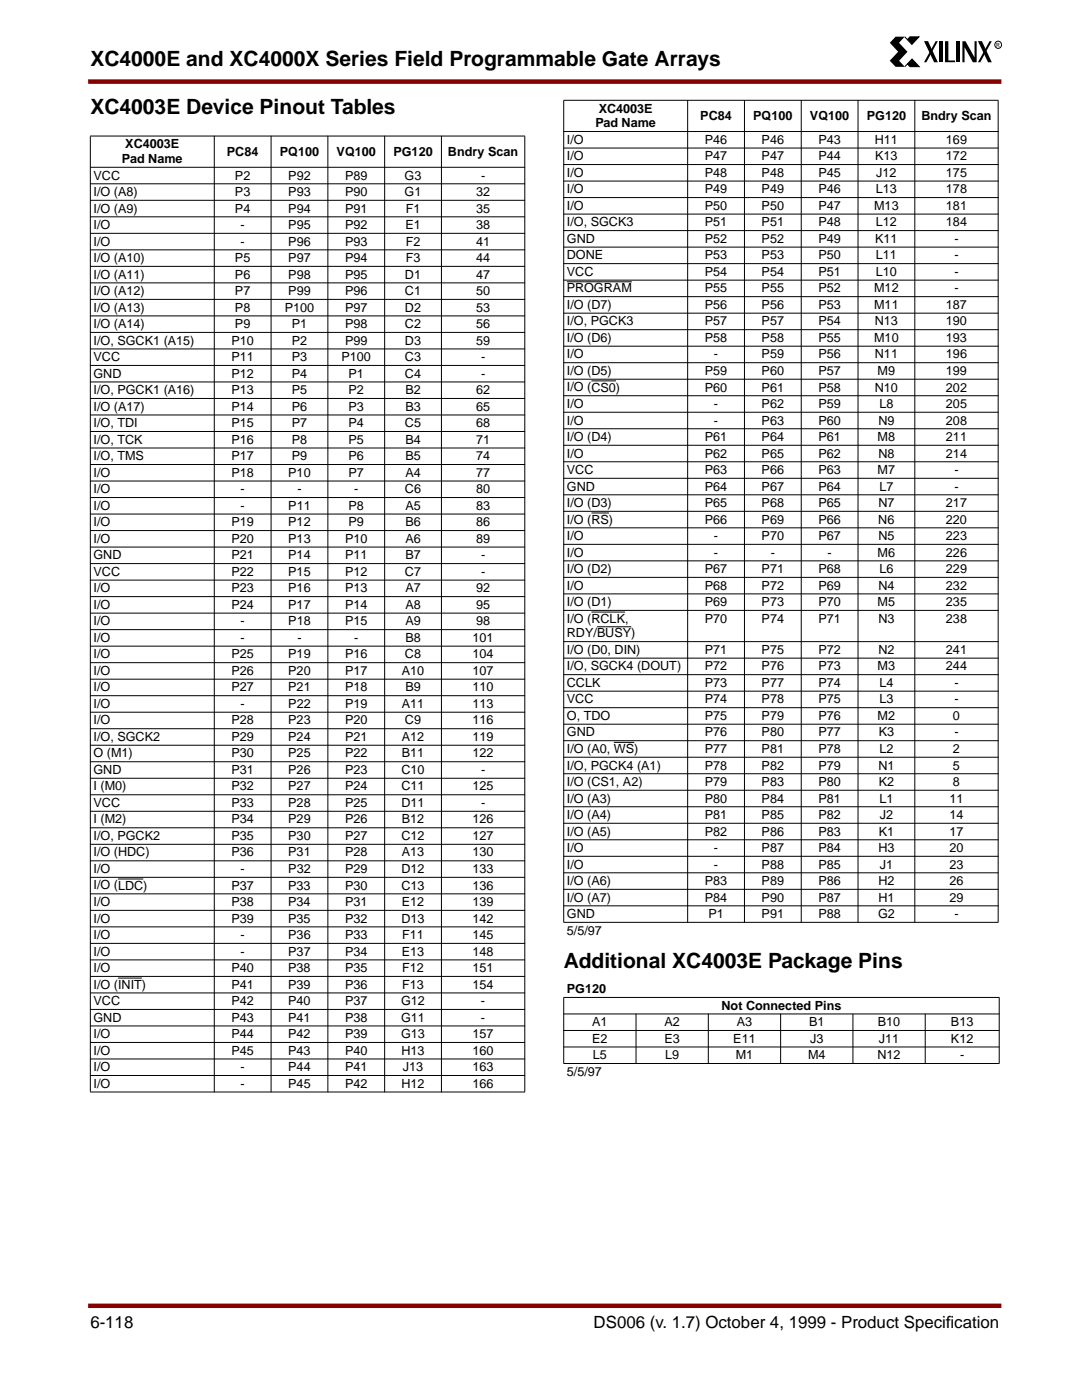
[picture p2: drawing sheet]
<svg xmlns="http://www.w3.org/2000/svg" width="216mm" height="279mm" viewBox="0 0 216 279" stroke-linecap="round" stroke-linejoin="round" font-family="sans-serif">
<path d="M178.7 7.3h1.8l-1.1 1.2 1.7 1.8-1.7 1.8 1.1 1.2h-1.8l-1.2-1.2 1.7-1.8-1.6-1.8zM184.4 8.2h.8l1.9 4.2h-.7zM186.7 8.2h.4l-2.3 4.2h-.4zM187.3 8.2h.7v4.2h-.7zM188.6 8.2h.6v3.9h1.4v.3h-2zM190.9 8.2h.7v4.2h-.7zM192 8.2h.7l1.8 3.3v-3.3h.4v4.2h-.8l-1.6-3v3h-.5zM195.1 8.2h.8l2 4.2h-.8zM197.5 8.2h.4l-2.3 4.2h-.5z" fill="#000"/>
<path d="M180.5 7.3l.6 .6 .5-.5h1.8l-1.4 1.5zM182 11.8l1.4 1.5h-1.8l-.5-.5-.6 .5z" fill="#000" stroke="#000" stroke-width=".2"/>
<circle cx="199.2" cy="9" r=".7" fill="none" stroke="#000" stroke-width=".2"/>
<path d="M18 16.3h181.4M18 260.6h181.4" fill="none" stroke="#850000" stroke-width=".88"/>
<path d="M18 262.9h181.4v4.3h-181.4z" fill-rule="evenodd" fill="#fff"/>
<path d="M113.1 56.2h13M118 76h4.9M118 102.4h3.5M118 122.1h6.7M119.1 125.1h6.9M122.5 148.2h4.1M23.6 175.4h5M23.6 195.2h4.7" fill="none" stroke="#000" stroke-width=".2"/>
<g fill="#000" stroke="#000" stroke-width=".2">
<path d="M18 27.2h86.8zM18 33.4h86.8zM18 36.7h86.8zM18 40h86.8zM112.4 20h86.8zM112.4 26.2h86.8zM112.4 29.5h86.8zM112.4 32.8h86.8zM112.4 36.1h86.8zM112.4 39.4h86.8zM18 43.3h86.8zM18 46.6h86.8z"/>
<path d="M18 49.9h86.8zM18 53.2h86.8zM18 56.5h86.8zM18 59.7h86.8zM112.4 42.7h86.8zM112.4 46h86.8zM112.4 49.3h86.8zM112.4 52.6h86.8zM112.4 55.9h86.8zM112.4 59.2h86.8zM18 63h86.8zM18 66.3h86.8z"/>
<path d="M18 69.6h86.8zM18 72.9h86.8zM18 76.2h86.8zM18 79.5h86.8zM112.4 62.5h86.8zM112.4 65.8h86.8zM112.4 69.1h86.8zM112.4 72.4h86.8zM112.4 75.7h86.8zM112.4 79h86.8zM18 82.8h86.8zM18 86.1h86.8z"/>
<path d="M18 89.4h86.8zM18 92.7h86.8zM18 96h86.8zM18 99.3h86.8zM112.4 82.3h86.8zM112.4 85.6h86.8zM112.4 88.9h86.8zM112.4 92.2h86.8zM112.4 95.5h86.8zM112.4 98.7h86.8zM18 102.6h86.8zM18 105.9h86.8z"/>
<path d="M18 109.2h86.8zM18 112.5h86.8zM18 115.8h86.8zM18 119.1h86.8zM112.4 102h86.8zM112.4 105.3h86.8zM112.4 108.6h86.8zM112.4 111.9h86.8zM112.4 115.2h86.8zM112.4 118.5h86.8zM18 122.4h86.8zM18 125.7h86.8z"/>
<path d="M18 129h86.8zM18 132.2h86.8zM18 135.5h86.8zM18 138.8h86.8zM112.4 121.8h86.8zM112.4 128.1h86.8zM112.4 131.3h86.8zM112.4 134.6h86.8zM112.4 137.9h86.8zM18 142.1h86.8zM18 145.4h86.8zM18 148.7h86.8z"/>
<path d="M18 152h86.8zM18 155.3h86.8zM18 158.6h86.8zM112.4 141.2h86.8zM112.4 144.5h86.8zM112.4 147.8h86.8zM112.4 151.1h86.8zM112.4 154.4h86.8zM112.4 157.7h86.8zM18 161.9h86.8zM18 165.2h86.8zM18 168.5h86.8z"/>
<path d="M18 171.8h86.8zM18 175.1h86.8zM18 178.4h86.8zM112.4 161h86.8zM112.4 164.3h86.8zM112.4 167.6h86.8zM112.4 170.9h86.8zM112.4 174.2h86.8zM112.4 177.5h86.8zM18 181.7h86.8zM18 185h86.8zM18 188.3h86.8z"/>
<path d="M18 191.6h86.8zM18 194.9h86.8zM18 198.2h86.8zM112.5 20.1v163.9zM137.2 20v164.1zM148.5 20v164.1zM159.9 20v164.1zM171.2 20v164.1zM182.5 20v164.1zM199.2 20.1v163.9zM112.4 180.8h86.8zM112.4 184.1h86.8z"/>
<path d="M112.4 199.1h87zM18 27.2v190.7zM42.8 27.1v190.9zM54.1 27.1v190.9zM65.4 27.1v190.9zM76.8 27.1v190.9zM88.1 27.1v190.9zM104.7 27.2v190.7zM18 201.5h86.8zM18 204.8h86.8zM18 208h86.8zM18 211.3h86.8z"/>
<path d="M18 214.6h86.8zM18 217.9h86.8zM112.5 199.1v13.1zM126.9 202.3v10zM141.3 202.3v10zM155.8 202.3v10zM170.2 202.3v10zM184.6 202.3v10zM199.4 199.1v13.1zM112.4 202.4h87zM112.4 205.7h87zM112.4 208.9h87z"/>
<path d="M112.4 212.2h87z"/>
</g>
<g font-size="4.2">
<text x="18" y="13.1">XC4000E and XC4000X Series Field Programmable Gate Arrays</text>
<text x="18" y="22.8">XC4003E Device Pinout Tables</text>
<text x="112.5" y="193.1">Additional XC4003E Package Pins</text>
</g>
<g font-size="3.4">
<text x="18" y="265.1">6-118</text>
<text x="118.5" y="265.1">DS006 (v. 1.7) October 4, 1999 - Product Specif</text>
<text x="188.7" y="265.1">ication</text>
</g>
<g font-size="2.5">
<text x="119.5" y="22.5">XC4003E</text>
<text x="139.7" y="23.9">PC84</text>
<text x="150.3" y="23.9">PQ100</text>
<text x="161.6" y="23.9">VQ100</text>
<text x="173" y="23.9">PG120</text>
<text x="183.8" y="23.9">Bndry Scan</text>
<text x="25" y="29.6">XC4003E</text>
<text x="113.1" y="28.7">I/O</text>
<text x="118.8" y="25.4">Pad Name</text>
<text x="140.6" y="28.7">P46</text>
<text x="152" y="28.7">P46</text>
<text x="163.3" y="28.7">P43</text>
<text x="174.6" y="28.7">H11</text>
<text x="188.8" y="28.7">169</text>
<text x="18.7" y="35.8">VCC</text>
<text x="24.3" y="32.5">Pad Name</text>
<text x="45.3" y="31.1">PC84</text>
<text x="46.9" y="35.8">P2</text>
<text x="55.8" y="31.1">PQ100</text>
<text x="57.5" y="35.8">P92</text>
<text x="67.2" y="31.1">VQ100</text>
<text x="68.9" y="35.8">P89</text>
<text x="78.5" y="31.1">PG120</text>
<text x="80.7" y="35.8">G3</text>
<text x="89.4" y="31.1">Bndry Scan</text>
<text x="96" y="35.8">-</text>
<text x="113.1" y="32">I/O</text>
<text x="113.1" y="35.3">I/O</text>
<text x="140.6" y="32">P47</text>
<text x="140.6" y="35.3">P48</text>
<text x="152" y="32">P47</text>
<text x="152" y="35.3">P48</text>
<text x="163.3" y="32">P44</text>
<text x="163.3" y="35.3">P45</text>
<text x="174.6" y="32">K13</text>
<text x="174.8" y="35.3">J12</text>
<text x="188.8" y="32">172</text>
<text x="188.8" y="35.3">175</text>
<text x="18.7" y="39.1">I/O (A8)</text>
<text x="46.9" y="39.1">P3</text>
<text x="57.5" y="39.1">P93</text>
<text x="68.9" y="39.1">P90</text>
<text x="80.7" y="39.1">G1</text>
<text x="95" y="39.1">32</text>
<text x="113.1" y="38.6">I/O</text>
<text x="113.1" y="41.9">I/O</text>
<text x="140.6" y="38.6">P49</text>
<text x="140.6" y="41.9">P50</text>
<text x="152" y="38.6">P49</text>
<text x="152" y="41.9">P50</text>
<text x="163.3" y="38.6">P46</text>
<text x="163.3" y="41.9">P47</text>
<text x="174.4" y="41.9">M13</text>
<text x="174.8" y="38.6">L13</text>
<text x="188.8" y="38.6">178</text>
<text x="188.8" y="41.9">181</text>
<text x="18.7" y="42.4">I/O (A9)</text>
<text x="18.7" y="45.7">I/O</text>
<text x="46.9" y="42.4">P4</text>
<text x="48" y="45.7">-</text>
<text x="57.5" y="42.4">P94</text>
<text x="57.5" y="45.7">P95</text>
<text x="68.9" y="42.4">P91</text>
<text x="68.9" y="45.7">P92</text>
<text x="80.9" y="45.7">E1</text>
<text x="81" y="42.4">F1</text>
<text x="95" y="42.4">35</text>
<text x="95" y="45.7">38</text>
<text x="113.1" y="45.2">I/O, SGCK3</text>
<text x="140.6" y="45.2">P51</text>
<text x="152" y="45.2">P51</text>
<text x="163.3" y="45.2">P48</text>
<text x="174.8" y="45.2">L12</text>
<text x="188.8" y="45.2">184</text>
<text x="18.7" y="49">I/O</text>
<text x="18.7" y="52.3">I/O (A10)</text>
<text x="46.9" y="52.3">P5</text>
<text x="48" y="49">-</text>
<text x="57.5" y="49">P96</text>
<text x="57.5" y="52.3">P97</text>
<text x="68.9" y="49">P93</text>
<text x="68.9" y="52.3">P94</text>
<text x="81" y="49">F2</text>
<text x="81" y="52.3">F3</text>
<text x="95" y="49">41</text>
<text x="95" y="52.3">44</text>
<text x="113.1" y="48.5">GND</text>
<text x="113.1" y="51.8">DONE</text>
<text x="140.6" y="48.5">P52</text>
<text x="140.6" y="51.8">P53</text>
<text x="152" y="48.5">P52</text>
<text x="152" y="51.8">P53</text>
<text x="163.3" y="48.5">P49</text>
<text x="163.3" y="51.8">P50</text>
<text x="174.6" y="48.5">K11</text>
<text x="174.8" y="51.8">L11</text>
<text x="190.4" y="48.5">-</text>
<text x="190.4" y="51.8">-</text>
<text x="18.7" y="55.6">I/O (A11)</text>
<text x="18.7" y="58.9">I/O (A12)</text>
<text x="46.9" y="55.6">P6</text>
<text x="46.9" y="58.9">P7</text>
<text x="57.5" y="55.6">P98</text>
<text x="57.5" y="58.9">P99</text>
<text x="68.9" y="55.6">P95</text>
<text x="68.9" y="58.9">P96</text>
<text x="80.8" y="55.6">D1</text>
<text x="80.8" y="58.9">C1</text>
<text x="95" y="55.6">47</text>
<text x="95" y="58.9">50</text>
<text x="113.1" y="55.1">VCC</text>
<text x="113.1" y="58.4">PROGRAM</text>
<text x="140.6" y="58.4">P55</text>
<text x="140.6" y="55.1">P54</text>
<text x="152" y="58.4">P55</text>
<text x="152" y="55.1">P54</text>
<text x="163.3" y="58.4">P52</text>
<text x="163.3" y="55.1">P51</text>
<text x="174.4" y="58.4">M12</text>
<text x="174.8" y="55.1">L10</text>
<text x="190.4" y="55.1">-</text>
<text x="190.4" y="58.4">-</text>
<text x="18.7" y="62.2">I/O (A13)</text>
<text x="18.7" y="65.5">I/O (A14)</text>
<text x="46.9" y="62.2">P8</text>
<text x="46.9" y="65.5">P9</text>
<text x="56.8" y="62.2">P100</text>
<text x="58.2" y="65.5">P1</text>
<text x="68.9" y="62.2">P97</text>
<text x="68.9" y="65.5">P98</text>
<text x="80.8" y="62.2">D2</text>
<text x="80.8" y="65.5">C2</text>
<text x="95" y="62.2">53</text>
<text x="95" y="65.5">56</text>
<text x="113.1" y="61.7">I/O (D7)</text>
<text x="113.1" y="65">I/O, PGCK3</text>
<text x="140.6" y="61.7">P56</text>
<text x="140.6" y="65">P57</text>
<text x="152" y="61.7">P56</text>
<text x="152" y="65">P57</text>
<text x="163.3" y="61.7">P53</text>
<text x="163.3" y="65">P54</text>
<text x="174.4" y="61.7">M11</text>
<text x="174.6" y="65">N13</text>
<text x="188.8" y="61.7">187</text>
<text x="188.8" y="65">190</text>
<text x="18.7" y="68.8">I/O, SGCK1 (A15)</text>
<text x="46.2" y="68.8">P10</text>
<text x="58.2" y="68.8">P2</text>
<text x="68.9" y="68.8">P99</text>
<text x="80.8" y="68.8">D3</text>
<text x="95" y="68.8">59</text>
<text x="113.1" y="68.2">I/O (D6)</text>
<text x="113.1" y="71.5">I/O</text>
<text x="140.6" y="68.2">P58</text>
<text x="142.5" y="71.5">-</text>
<text x="152" y="68.2">P58</text>
<text x="152" y="71.5">P59</text>
<text x="163.3" y="68.2">P55</text>
<text x="163.3" y="71.5">P56</text>
<text x="174.4" y="68.2">M10</text>
<text x="174.6" y="71.5">N11</text>
<text x="188.8" y="68.2">193</text>
<text x="188.8" y="71.5">196</text>
<text x="18.7" y="72.1">VCC</text>
<text x="18.7" y="75.4">GND</text>
<text x="46.2" y="72.1">P11</text>
<text x="46.2" y="75.4">P12</text>
<text x="58.2" y="72.1">P3</text>
<text x="58.2" y="75.4">P4</text>
<text x="68.1" y="72.1">P100</text>
<text x="69.5" y="75.4">P1</text>
<text x="80.8" y="72.1">C3</text>
<text x="80.8" y="75.4">C4</text>
<text x="96" y="72.1">-</text>
<text x="96" y="75.4">-</text>
<text x="113.1" y="74.8">I/O (D5)</text>
<text x="140.6" y="74.8">P59</text>
<text x="152" y="74.8">P60</text>
<text x="163.3" y="74.8">P57</text>
<text x="175.1" y="74.8">M9</text>
<text x="188.8" y="74.8">199</text>
<text x="18.7" y="78.7">I/O, PGCK1 (A16)</text>
<text x="18.7" y="82">I/O (A17)</text>
<text x="46.2" y="78.7">P13</text>
<text x="46.2" y="82">P14</text>
<text x="58.2" y="78.7">P5</text>
<text x="58.2" y="82">P6</text>
<text x="69.5" y="78.7">P2</text>
<text x="69.5" y="82">P3</text>
<text x="80.9" y="78.7">B2</text>
<text x="80.9" y="82">B3</text>
<text x="95" y="78.7">62</text>
<text x="95" y="82">65</text>
<text x="113.1" y="78.1">I/O (CS0)</text>
<text x="113.1" y="81.4">I/O</text>
<text x="140.6" y="78.1">P60</text>
<text x="142.5" y="81.4">-</text>
<text x="152" y="78.1">P61</text>
<text x="152" y="81.4">P62</text>
<text x="163.3" y="78.1">P58</text>
<text x="163.3" y="81.4">P59</text>
<text x="174.6" y="78.1">N10</text>
<text x="175.5" y="81.4">L8</text>
<text x="188.8" y="78.1">202</text>
<text x="188.8" y="81.4">205</text>
<text x="18.7" y="85.3">I/O, TDI</text>
<text x="18.7" y="88.6">I/O, TCK</text>
<text x="46.2" y="85.3">P15</text>
<text x="46.2" y="88.6">P16</text>
<text x="58.2" y="85.3">P7</text>
<text x="58.2" y="88.6">P8</text>
<text x="69.5" y="85.3">P4</text>
<text x="69.5" y="88.6">P5</text>
<text x="80.8" y="85.3">C5</text>
<text x="80.9" y="88.6">B4</text>
<text x="95" y="88.6">71</text>
<text x="95" y="85.3">68</text>
<text x="113.1" y="84.7">I/O</text>
<text x="113.1" y="88">I/O (D4)</text>
<text x="140.6" y="88">P61</text>
<text x="142.5" y="84.7">-</text>
<text x="152" y="88">P64</text>
<text x="152" y="84.7">P63</text>
<text x="163.3" y="88">P61</text>
<text x="163.3" y="84.7">P60</text>
<text x="175.1" y="88">M8</text>
<text x="175.3" y="84.7">N9</text>
<text x="188.8" y="88">211</text>
<text x="188.8" y="84.7">208</text>
<text x="18.7" y="91.9">I/O, TMS</text>
<text x="18.7" y="95.1">I/O</text>
<text x="46.2" y="91.9">P17</text>
<text x="46.2" y="95.1">P18</text>
<text x="57.5" y="95.1">P10</text>
<text x="58.2" y="91.9">P9</text>
<text x="69.5" y="91.9">P6</text>
<text x="69.5" y="95.1">P7</text>
<text x="80.9" y="95.1">A4</text>
<text x="80.9" y="91.9">B5</text>
<text x="95" y="91.9">74</text>
<text x="95" y="95.1">77</text>
<text x="113.1" y="91.3">I/O</text>
<text x="113.1" y="94.6">VCC</text>
<text x="140.6" y="91.3">P62</text>
<text x="140.6" y="94.6">P63</text>
<text x="152" y="91.3">P65</text>
<text x="152" y="94.6">P66</text>
<text x="163.3" y="91.3">P62</text>
<text x="163.3" y="94.6">P63</text>
<text x="175.1" y="94.6">M7</text>
<text x="175.3" y="91.3">N8</text>
<text x="188.8" y="91.3">214</text>
<text x="190.4" y="94.6">-</text>
<text x="18.7" y="98.4">I/O</text>
<text x="18.7" y="101.7">I/O</text>
<text x="48" y="98.4">-</text>
<text x="48" y="101.7">-</text>
<text x="57.5" y="101.7">P11</text>
<text x="59.3" y="98.4">-</text>
<text x="69.5" y="101.7">P8</text>
<text x="70.7" y="98.4">-</text>
<text x="80.8" y="98.4">C6</text>
<text x="80.9" y="101.7">A5</text>
<text x="95" y="98.4">80</text>
<text x="95" y="101.7">83</text>
<text x="113.1" y="97.9">GND</text>
<text x="113.1" y="101.2">I/O (D3)</text>
<text x="140.6" y="97.9">P64</text>
<text x="140.6" y="101.2">P65</text>
<text x="152" y="97.9">P67</text>
<text x="152" y="101.2">P68</text>
<text x="163.3" y="97.9">P64</text>
<text x="163.3" y="101.2">P65</text>
<text x="175.3" y="101.2">N7</text>
<text x="175.5" y="97.9">L7</text>
<text x="188.8" y="101.2">217</text>
<text x="190.4" y="97.9">-</text>
<text x="18.7" y="105">I/O</text>
<text x="46.2" y="105">P19</text>
<text x="57.5" y="105">P12</text>
<text x="69.5" y="105">P9</text>
<text x="80.9" y="105">B6</text>
<text x="95" y="105">86</text>
<text x="113.1" y="104.5">I/O (RS)</text>
<text x="113.1" y="107.8">I/O</text>
<text x="140.6" y="104.5">P66</text>
<text x="142.5" y="107.8">-</text>
<text x="152" y="104.5">P69</text>
<text x="152" y="107.8">P70</text>
<text x="163.3" y="104.5">P66</text>
<text x="163.3" y="107.8">P67</text>
<text x="175.3" y="104.5">N6</text>
<text x="175.3" y="107.8">N5</text>
<text x="188.8" y="104.5">220</text>
<text x="188.8" y="107.8">223</text>
<text x="18.7" y="108.3">I/O</text>
<text x="18.7" y="111.6">GND</text>
<text x="46.2" y="108.3">P20</text>
<text x="46.2" y="111.6">P21</text>
<text x="57.5" y="108.3">P13</text>
<text x="57.5" y="111.6">P14</text>
<text x="68.8" y="108.3">P10</text>
<text x="68.8" y="111.6">P11</text>
<text x="80.9" y="108.3">A6</text>
<text x="80.9" y="111.6">B7</text>
<text x="95" y="108.3">89</text>
<text x="96" y="111.6">-</text>
<text x="113.1" y="111.1">I/O</text>
<text x="142.5" y="111.1">-</text>
<text x="153.8" y="111.1">-</text>
<text x="165.1" y="111.1">-</text>
<text x="175.1" y="111.1">M6</text>
<text x="188.8" y="111.1">226</text>
<text x="18.7" y="114.9">VCC</text>
<text x="18.7" y="118.2">I/O</text>
<text x="46.2" y="114.9">P22</text>
<text x="46.2" y="118.2">P23</text>
<text x="57.5" y="114.9">P15</text>
<text x="57.5" y="118.2">P16</text>
<text x="68.8" y="118.2">P13</text>
<text x="68.8" y="114.9">P12</text>
<text x="80.8" y="114.9">C7</text>
<text x="80.9" y="118.2">A7</text>
<text x="95" y="118.2">92</text>
<text x="96" y="114.9">-</text>
<text x="113.1" y="114.4">I/O (D2)</text>
<text x="113.1" y="117.7">I/O</text>
<text x="140.6" y="114.4">P67</text>
<text x="140.6" y="117.7">P68</text>
<text x="152" y="114.4">P71</text>
<text x="152" y="117.7">P72</text>
<text x="163.3" y="114.4">P68</text>
<text x="163.3" y="117.7">P69</text>
<text x="175.3" y="117.7">N4</text>
<text x="175.5" y="114.4">L6</text>
<text x="188.8" y="114.4">229</text>
<text x="188.8" y="117.7">232</text>
<text x="18.7" y="121.5">I/O</text>
<text x="18.7" y="124.8">I/O</text>
<text x="46.2" y="121.5">P24</text>
<text x="48" y="124.8">-</text>
<text x="57.5" y="121.5">P17</text>
<text x="57.5" y="124.8">P18</text>
<text x="68.8" y="121.5">P14</text>
<text x="68.9" y="124.8">P15</text>
<text x="80.9" y="121.5">A8</text>
<text x="80.9" y="124.8">A9</text>
<text x="95" y="121.5">95</text>
<text x="95" y="124.8">98</text>
<text x="113.1" y="121">I/O (D1)</text>
<text x="113.1" y="124.3">I/O (RCLK,</text>
<text x="140.6" y="121">P69</text>
<text x="140.6" y="124.3">P70</text>
<text x="152" y="121">P73</text>
<text x="152" y="124.3">P74</text>
<text x="163.3" y="121">P70</text>
<text x="163.3" y="124.3">P71</text>
<text x="175.1" y="121">M5</text>
<text x="175.3" y="124.3">N3</text>
<text x="188.8" y="121">235</text>
<text x="188.8" y="124.3">238</text>
<text x="18.7" y="128.1">I/O</text>
<text x="18.7" y="131.4">I/O</text>
<text x="46.2" y="131.4">P25</text>
<text x="48" y="128.1">-</text>
<text x="57.5" y="131.4">P19</text>
<text x="59.3" y="128.1">-</text>
<text x="68.8" y="131.4">P16</text>
<text x="70.7" y="128.1">-</text>
<text x="80.8" y="131.4">C8</text>
<text x="80.9" y="128.1">B8</text>
<text x="94.3" y="128.1">101</text>
<text x="94.3" y="131.4">104</text>
<text x="113.1" y="127.2">RDY/BUSY)</text>
<text x="113.1" y="130.5">I/O (D0, DIN)</text>
<text x="140.6" y="130.5">P71</text>
<text x="152" y="130.5">P75</text>
<text x="163.3" y="130.5">P72</text>
<text x="175.3" y="130.5">N2</text>
<text x="188.8" y="130.5">241</text>
<text x="18.7" y="134.7">I/O</text>
<text x="18.7" y="138">I/O</text>
<text x="46.2" y="134.7">P26</text>
<text x="46.2" y="138">P27</text>
<text x="57.5" y="134.7">P20</text>
<text x="57.5" y="138">P21</text>
<text x="68.8" y="134.7">P17</text>
<text x="68.8" y="138">P18</text>
<text x="80.2" y="134.7">A10</text>
<text x="80.9" y="138">B9</text>
<text x="94.3" y="138">110</text>
<text x="94.3" y="134.7">107</text>
<text x="113.1" y="133.8">I/O, SGCK4 (DOUT)</text>
<text x="113.1" y="137.1">CCLK</text>
<text x="140.6" y="137.1">P73</text>
<text x="140.6" y="133.8">P72</text>
<text x="152" y="133.8">P76</text>
<text x="152" y="137.1">P77</text>
<text x="163.3" y="137.1">P74</text>
<text x="163.3" y="133.8">P73</text>
<text x="175.1" y="133.8">M3</text>
<text x="175.5" y="137.1">L4</text>
<text x="188.8" y="133.8">244</text>
<text x="190.4" y="137.1">-</text>
<text x="18.7" y="141.3">I/O</text>
<text x="48" y="141.3">-</text>
<text x="57.5" y="141.3">P22</text>
<text x="68.9" y="141.3">P19</text>
<text x="80.2" y="141.3">A11</text>
<text x="94.3" y="141.3">113</text>
<text x="113.1" y="140.4">VCC</text>
<text x="113.1" y="143.7">O, TDO</text>
<text x="140.6" y="143.7">P75</text>
<text x="140.6" y="140.4">P74</text>
<text x="152" y="140.4">P78</text>
<text x="152" y="143.7">P79</text>
<text x="163.3" y="143.7">P76</text>
<text x="163.3" y="140.4">P75</text>
<text x="175.1" y="143.7">M2</text>
<text x="175.5" y="140.4">L3</text>
<text x="190.2" y="143.7">0</text>
<text x="190.4" y="140.4">-</text>
<text x="18.7" y="144.6">I/O</text>
<text x="18.7" y="147.9">I/O, SGCK2</text>
<text x="46.2" y="144.6">P28</text>
<text x="46.2" y="147.9">P29</text>
<text x="57.5" y="144.6">P23</text>
<text x="57.5" y="147.9">P24</text>
<text x="68.8" y="144.6">P20</text>
<text x="68.8" y="147.9">P21</text>
<text x="80.2" y="147.9">A12</text>
<text x="80.8" y="144.6">C9</text>
<text x="94.3" y="144.6">116</text>
<text x="94.3" y="147.9">119</text>
<text x="113.1" y="147">GND</text>
<text x="140.6" y="147">P76</text>
<text x="152" y="147">P80</text>
<text x="163.3" y="147">P77</text>
<text x="175.3" y="147">K3</text>
<text x="190.4" y="147">-</text>
<text x="18.7" y="151.2">O (M1)</text>
<text x="18.7" y="154.5">GND</text>
<text x="46.2" y="151.2">P30</text>
<text x="46.2" y="154.5">P31</text>
<text x="57.5" y="151.2">P25</text>
<text x="57.5" y="154.5">P26</text>
<text x="68.8" y="151.2">P22</text>
<text x="68.8" y="154.5">P23</text>
<text x="80.1" y="154.5">C10</text>
<text x="80.2" y="151.2">B11</text>
<text x="94.3" y="151.2">122</text>
<text x="96" y="154.5">-</text>
<text x="113.1" y="153.6">I/O, PGCK4 (A1)</text>
<text x="113.1" y="150.3">I/O (A0, WS)</text>
<text x="140.6" y="153.6">P78</text>
<text x="140.6" y="150.3">P77</text>
<text x="152" y="153.6">P82</text>
<text x="152" y="150.3">P81</text>
<text x="163.3" y="153.6">P79</text>
<text x="163.3" y="150.3">P78</text>
<text x="175.3" y="153.6">N1</text>
<text x="175.5" y="150.3">L2</text>
<text x="190.2" y="153.6">5</text>
<text x="190.2" y="150.3">2</text>
<text x="18.7" y="157.7">I (M0)</text>
<text x="18.7" y="161">VCC</text>
<text x="46.2" y="157.7">P32</text>
<text x="46.2" y="161">P33</text>
<text x="57.5" y="157.7">P27</text>
<text x="57.5" y="161">P28</text>
<text x="68.8" y="157.7">P24</text>
<text x="68.8" y="161">P25</text>
<text x="80.1" y="157.7">C11</text>
<text x="80.1" y="161">D11</text>
<text x="94.3" y="157.7">125</text>
<text x="96" y="161">-</text>
<text x="113.1" y="156.9">I/O (CS1, A2)</text>
<text x="113.1" y="160.2">I/O (A3)</text>
<text x="140.6" y="156.9">P79</text>
<text x="140.6" y="160.2">P80</text>
<text x="152" y="156.9">P83</text>
<text x="152" y="160.2">P84</text>
<text x="163.3" y="156.9">P80</text>
<text x="163.3" y="160.2">P81</text>
<text x="175.3" y="156.9">K2</text>
<text x="175.5" y="160.2">L1</text>
<text x="189.5" y="160.2">11</text>
<text x="190.2" y="156.9">8</text>
<text x="18.7" y="164.3">I (M2)</text>
<text x="18.7" y="167.6">I/O, PGCK2</text>
<text x="46.2" y="164.3">P34</text>
<text x="46.2" y="167.6">P35</text>
<text x="57.5" y="164.3">P29</text>
<text x="57.5" y="167.6">P30</text>
<text x="68.8" y="167.6">P27</text>
<text x="68.8" y="164.3">P26</text>
<text x="80.1" y="167.6">C12</text>
<text x="80.2" y="164.3">B12</text>
<text x="94.3" y="164.3">126</text>
<text x="94.3" y="167.6">127</text>
<text x="113.1" y="163.5">I/O (A4)</text>
<text x="113.1" y="166.8">I/O (A5)</text>
<text x="140.6" y="163.5">P81</text>
<text x="140.6" y="166.8">P82</text>
<text x="152" y="163.5">P85</text>
<text x="152" y="166.8">P86</text>
<text x="163.3" y="163.5">P82</text>
<text x="163.3" y="166.8">P83</text>
<text x="175.3" y="166.8">K1</text>
<text x="175.5" y="163.5">J2</text>
<text x="189.5" y="163.5">14</text>
<text x="189.5" y="166.8">17</text>
<text x="18.7" y="170.9">I/O (HDC)</text>
<text x="46.2" y="170.9">P36</text>
<text x="57.5" y="170.9">P31</text>
<text x="68.8" y="170.9">P28</text>
<text x="80.2" y="170.9">A13</text>
<text x="94.3" y="170.9">130</text>
<text x="113.1" y="170">I/O</text>
<text x="113.1" y="173.3">I/O</text>
<text x="142.5" y="170">-</text>
<text x="142.5" y="173.3">-</text>
<text x="152" y="170">P87</text>
<text x="152" y="173.3">P88</text>
<text x="163.3" y="170">P84</text>
<text x="163.3" y="173.3">P85</text>
<text x="175.3" y="170">H3</text>
<text x="175.5" y="173.3">J1</text>
<text x="189.5" y="170">20</text>
<text x="189.5" y="173.3">23</text>
<text x="18.7" y="174.2">I/O</text>
<text x="18.7" y="177.5">I/O (LDC)</text>
<text x="46.2" y="177.5">P37</text>
<text x="48" y="174.2">-</text>
<text x="57.5" y="177.5">P33</text>
<text x="57.5" y="174.2">P32</text>
<text x="68.8" y="177.5">P30</text>
<text x="68.9" y="174.2">P29</text>
<text x="80.1" y="177.5">C13</text>
<text x="80.1" y="174.2">D12</text>
<text x="94.3" y="177.5">136</text>
<text x="94.3" y="174.2">133</text>
<text x="113.1" y="176.6">I/O (A6)</text>
<text x="113.1" y="179.9">I/O (A7)</text>
<text x="140.6" y="176.6">P83</text>
<text x="140.6" y="179.9">P84</text>
<text x="152" y="176.6">P89</text>
<text x="152" y="179.9">P90</text>
<text x="163.3" y="176.6">P86</text>
<text x="163.3" y="179.9">P87</text>
<text x="175.3" y="176.6">H2</text>
<text x="175.3" y="179.9">H1</text>
<text x="189.5" y="176.6">26</text>
<text x="189.5" y="179.9">29</text>
<text x="18.7" y="180.8">I/O</text>
<text x="18.7" y="184.1">I/O</text>
<text x="46.2" y="180.8">P38</text>
<text x="46.2" y="184.1">P39</text>
<text x="57.5" y="180.8">P34</text>
<text x="57.5" y="184.1">P35</text>
<text x="68.8" y="180.8">P31</text>
<text x="68.8" y="184.1">P32</text>
<text x="80.1" y="184.1">D13</text>
<text x="80.2" y="180.8">E12</text>
<text x="94.3" y="180.8">139</text>
<text x="94.3" y="184.1">142</text>
<text x="113.1" y="183.2">GND</text>
<text x="141.3" y="183.2">P1</text>
<text x="152" y="183.2">P91</text>
<text x="163.3" y="183.2">P88</text>
<text x="175.2" y="183.2">G2</text>
<text x="190.4" y="183.2">-</text>
<text x="18.7" y="187.4">I/O</text>
<text x="18.7" y="190.7">I/O</text>
<text x="48" y="187.4">-</text>
<text x="48" y="190.7">-</text>
<text x="57.5" y="187.4">P36</text>
<text x="57.5" y="190.7">P37</text>
<text x="68.8" y="187.4">P33</text>
<text x="68.8" y="190.7">P34</text>
<text x="80.2" y="190.7">E13</text>
<text x="80.3" y="187.4">F11</text>
<text x="94.3" y="187.4">145</text>
<text x="94.3" y="190.7">148</text>
<text x="113.1" y="186.5">5/5/97</text>
<text x="18.7" y="194">I/O</text>
<text x="18.7" y="197.3">I/O (INIT)</text>
<text x="46.2" y="197.3">P41</text>
<text x="46.2" y="194">P40</text>
<text x="57.5" y="197.3">P39</text>
<text x="57.5" y="194">P38</text>
<text x="68.8" y="197.3">P36</text>
<text x="68.8" y="194">P35</text>
<text x="80.2" y="197.3">F13</text>
<text x="80.2" y="194">F12</text>
<text x="94.3" y="197.3">154</text>
<text x="94.3" y="194">151</text>
<text x="18.7" y="200.6">VCC</text>
<text x="18.7" y="203.9">GND</text>
<text x="46.2" y="200.6">P42</text>
<text x="46.2" y="203.9">P43</text>
<text x="57.5" y="200.6">P40</text>
<text x="57.5" y="203.9">P41</text>
<text x="68.8" y="200.6">P37</text>
<text x="68.8" y="203.9">P38</text>
<text x="80" y="200.6">G12</text>
<text x="80" y="203.9">G11</text>
<text x="96" y="200.6">-</text>
<text x="96" y="203.9">-</text>
<text x="113.1" y="198.2">PG120</text>
<text x="144" y="201.5">Not Connected Pins</text>
<text x="18.7" y="207.2">I/O</text>
<text x="46.2" y="207.2">P44</text>
<text x="57.5" y="207.2">P42</text>
<text x="68.8" y="207.2">P39</text>
<text x="80" y="207.2">G13</text>
<text x="94.3" y="207.2">157</text>
<text x="118.2" y="204.8">A1</text>
<text x="118.2" y="208.1">E2</text>
<text x="132.6" y="204.8">A2</text>
<text x="132.6" y="208.1">E3</text>
<text x="146.3" y="208.1">E11</text>
<text x="147" y="204.8">A3</text>
<text x="161.4" y="204.8">B1</text>
<text x="161.7" y="208.1">J3</text>
<text x="175.2" y="204.8">B10</text>
<text x="175.4" y="208.1">J11</text>
<text x="189.8" y="204.8">B13</text>
<text x="189.8" y="208.1">K12</text>
<text x="18.7" y="210.5">I/O</text>
<text x="18.7" y="213.8">I/O</text>
<text x="46.2" y="210.5">P45</text>
<text x="48" y="213.8">-</text>
<text x="57.5" y="210.5">P43</text>
<text x="57.5" y="213.8">P44</text>
<text x="68.8" y="210.5">P40</text>
<text x="68.8" y="213.8">P41</text>
<text x="80.1" y="210.5">H13</text>
<text x="80.4" y="213.8">J13</text>
<text x="94.3" y="210.5">160</text>
<text x="94.3" y="213.8">163</text>
<text x="113.1" y="214.7">5/5/97</text>
<text x="118.3" y="211.4">L5</text>
<text x="132.7" y="211.4">L9</text>
<text x="146.8" y="211.4">M1</text>
<text x="161.2" y="211.4">M4</text>
<text x="175.1" y="211.4">N12</text>
<text x="191.6" y="211.4">-</text>
<text x="18.7" y="217.1">I/O</text>
<text x="48" y="217.1">-</text>
<text x="57.5" y="217.1">P45</text>
<text x="68.8" y="217.1">P42</text>
<text x="80.1" y="217.1">H12</text>
<text x="94.3" y="217.1">166</text>
</g>
<text font-size="1.1" x="198.8" y="9.3">R</text>
</svg>
